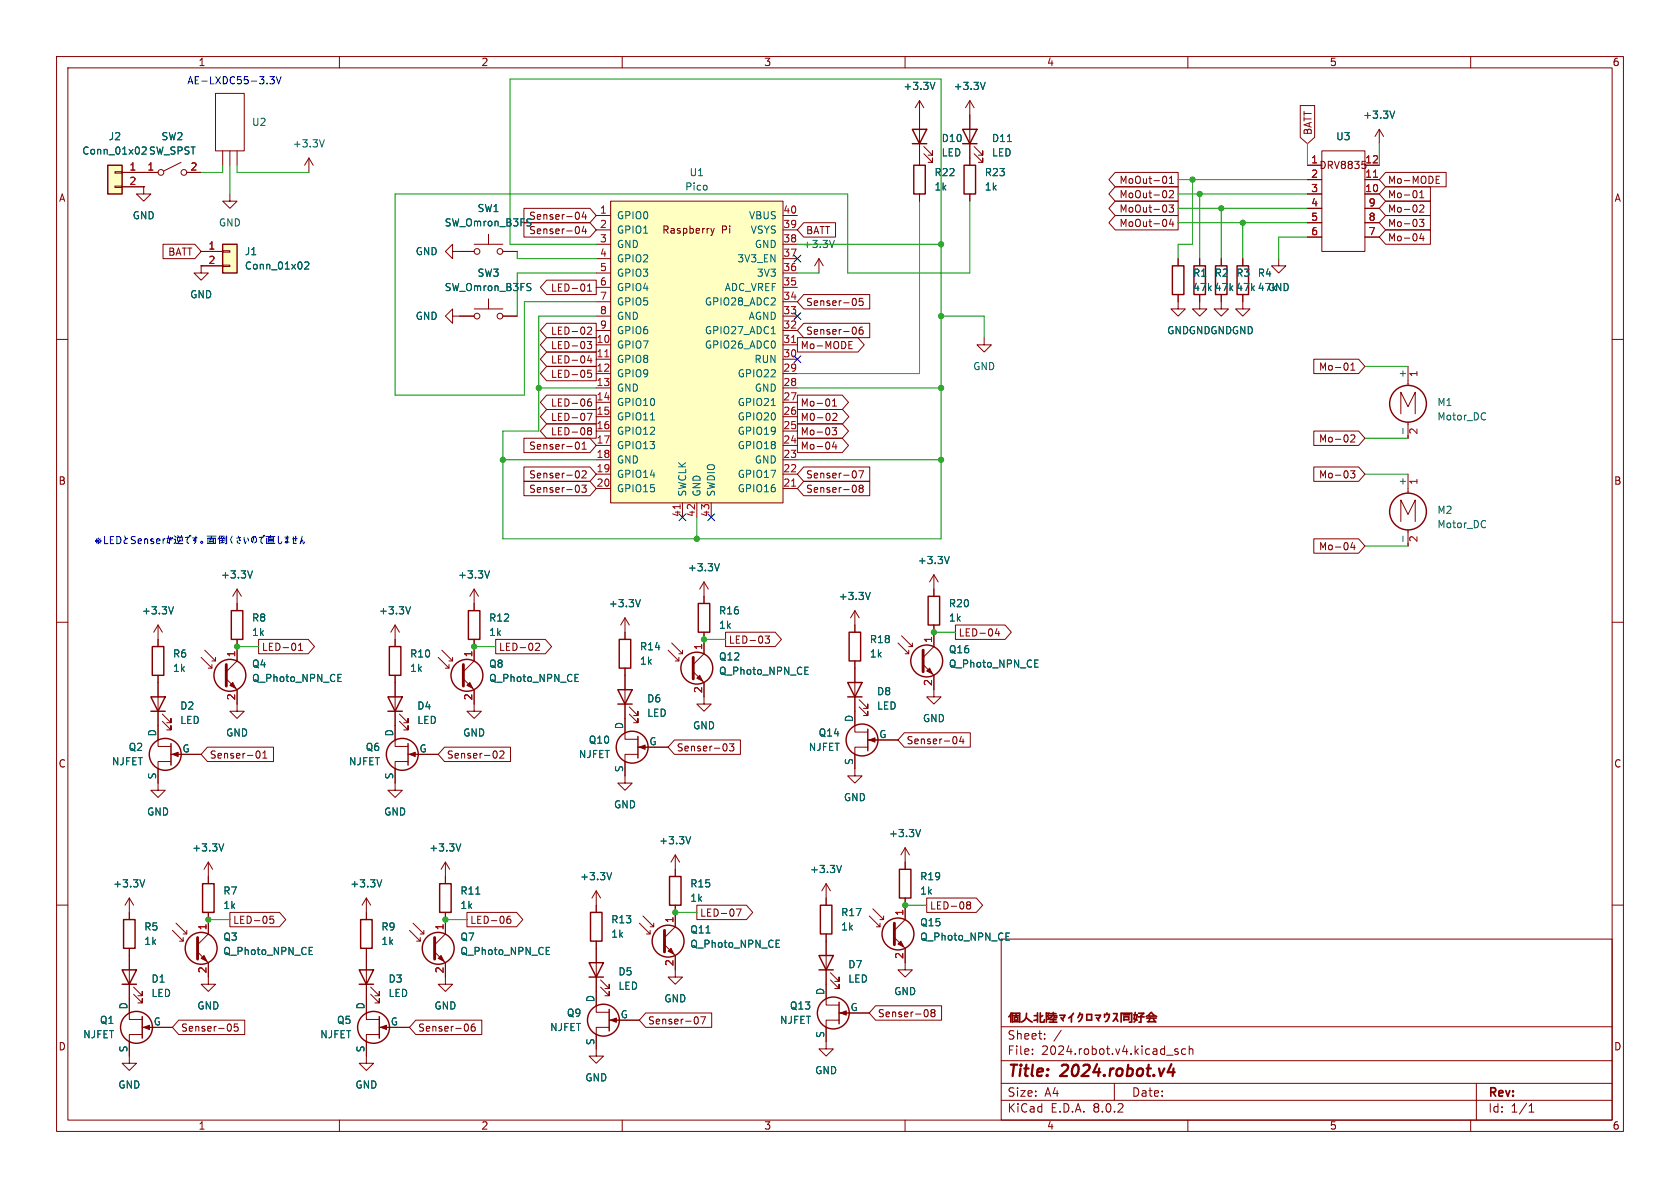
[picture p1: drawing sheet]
<svg xmlns="http://www.w3.org/2000/svg" width="297mm" height="210mm" viewBox="0 0 297 210" stroke-linecap="round" stroke-linejoin="round" font-family="sans-serif">
<g fill="none" stroke="#840000" stroke-width=".18">
<path d="M10 10h277v190h-277zM12 12h273v186h-273zM60 10v2M110 10v2M160 10v2M210 10v2M260 10v2M10 60h2M285 60h2M10 110h2M285 110h2M10 160h2"/>
<path d="M285 160h2M177 166h108v32h-108zM60 198v2M110 198v2M160 198v2M177 194.5h108M177 191.5h108M177 187.5h108M177 181.5h108M182.5 186.3v.1M182.5 185.5v.1M184.7 183.6v.1"/>
<path d="M184.7 182.8v.1M187.6 182.1l-1.3 2M197 191.5v3M206.2 186.5h1.2M208.2 185.5l-.3-.1-.2 .2v.2l.5 .2v.3h-.5M209.6 185.5l-.4-.1-.3 .3v.4l.1 .2h.6M210 198v2M210.2 185.5l.3-.1 .3 .1 .1 .9M210.2 184.9v1.5M260 198v2M261 191.5v6.5M270.3 196.6h.9"/>
<path d="M270.3 195.5l.4-.4v1.5"/>
</g>
<path d="M207.1 188.1l-.7 1.4h1.3M207.5 188.9l-.2 1.3" fill="none" stroke="#840000" stroke-width=".4"/>
<g fill="none" stroke="#840000" stroke-width=".3">
<path d="M178.7 179.3v1.4M178.8 179l-.2 .5-.3 .3M179.2 179.5h.9M179.3 179.8h.6v.5h-.6zM179.6 179.3v.5M181.4 179.9l-.3 .4-.5 .4M181.4 179.9l1.1 .8M181.5 179.1l-.1 .8M182.8 179.5h.6M183.4 179v1.7M183.9 179v1.6M184.3 179.5l-.4 .3"/>
<path d="M185 179.1h.5l-.3 .5 .3 .5-.3 .1M185 179v1.7M185.6 179.5h1.2M185.7 179.2h1M186 179.5l-.2 .4-.2 .1M186.2 179v.5M186.2 180v.6M186.4 179.5v.4h.4v-.1M187.3 179.5h1l-.5 .6M187.6 179.9l.4 .6M189.4 179.6v1.1M189.4 179.6l-.5 .4"/>
<path d="M189.8 179.1l-.4 .5M190.9 179l-.3 .9M190.9 179.3h.4v.3l-.2 .6-.4 .4M192.1 179.3h.9v1h-.9zM193.6 179.5h1l-.5 .6M193.8 179.9l.5 .6M195.3 179.8v-.5h.8l-.3 1-.4 .3M195.7 179v.3M196.8 179.2h.7a2.12 2.12 0 0 1-.7 1.3M197.3 180l.3 .5M198.6 179.4h1.1M200.4 179.4h.7l-.3 .9-.3 .4"/>
<path d="M200.7 179l-.2 1.1 .6 .2M201.2 179.8h1.1M201.3 179.1h.9l-.4 .4M201.7 179.5v1.2h-.4M202.7 180h1.7M203.1 179.6h1M203.3 180l-.2 .6M203.5 179l-.4 .5-.5 .2M203.6 179l.4 .5 .5 .2M179 180.7v-1.6h1.3v1.6M179 180.6h1.3M183.4 180.3l-.6 .1"/>
<path d="M184.6 180.3v.4h-.7M185.5 180.7h1.3M185.6 180.3h1.1M198.2 180.7v-1.6h1.9v1.6h-.5M198.7 180.3h.9v-.5h-.9v.6M202.8 180.6h1.4M203.9 180.2l.4 .5"/>
</g>
<path d="M107.9 35.6h30.5v53.3h-30.5z" fill="#ffffc2"/>
<g fill="none" stroke="#840000" stroke-width=".18">
<path d="M162.6 17.8v11.4M162.6 17.8l-.8 1.3M162.6 17.8l.7 1.3M171.4 17.8v11.4M171.4 17.8l-.7 1.3M171.4 17.8l.8 1.3M25.4 30.5h2.5M32 28.7l-3 1.5M33 30.5h2.6M54.6 27.9l-.8 1.3M54.6 27.9v2.6M54.6 27.9l.8 1.3"/>
<path d="M105.4 38.1h2.5M107.9 35.6h30.5v53.3h-30.5zM138.4 38.1h2.6M162.6 34.3v1.3M163.3 27.2l1.5 1.5v-.8v.8h-.7M163.3 25.9l1.5 1.5v-.7v.7h-.7M171.4 34.3v1.3M172.2 27.2l1.5 1.5v-.8v.8h-.7M172.2 25.9l1.5 1.5v-.7v.7h-.7M80 55.9v-1.3l-1.3 1.3 1.3 1.3v-1.3h3.8M80 44.5v-1.3l-1.3 1.3 1.3 1.2v-1.2h3.8M83.8 43.2h5.1"/>
<path d="M83.8 54.6h5.1M86.4 41.4v1.8M86.4 52.8v1.8M88.9 55.9h2.5M88.9 44.5h2.5M105.4 40.6h2.5M105.4 43.2h2.5M105.4 58.4h2.5M105.4 55.9h2.5M105.4 53.3h2.5M105.4 50.8h2.5M105.4 48.3h2.5"/>
<path d="M105.4 45.7h2.5M125.7 40.4l.3 .8M126 41.2l-.3 .4M126.3 40.4l-.3 .8M138.4 40.6h2.6M138.4 43.2h2.6M138.4 58.4h2.6M138.4 55.9h2.6M138.4 53.3h2.6M138.4 50.8h2.6M138.4 48.3h2.6M138.4 45.7h2.6"/>
<path d="M144.8 45.7l-.8 1.3M144.8 45.7v2.6M144.8 45.7l.7 1.3M174 59.7v1.3h1.3l-1.3 1.2-1.3-1.2h1.3M208.3 45.7v1.3M208.3 52.1v1.2M212.1 53.3v1.3h1.3l-1.3 1.3-1.3-1.3h1.3M215.9 53.3v1.3h1.3l-1.3 1.3-1.3-1.3h1.3M219.7 53.3v1.3h1.3l-1.3 1.3-1.3-1.3h1.3M105.4 61h2.5M105.4 63.5h2.5M105.4 66h2.5"/>
<path d="M105.4 68.6h2.5M105.4 71.1h2.5M105.4 73.7h2.5M105.4 76.2h2.5M105.4 78.7h2.5M138.4 61h2.6M138.4 63.5h2.6M138.4 66h2.6M138.4 68.6h2.6M138.4 71.1h2.6M138.4 73.7h2.6M138.4 76.2h2.6"/>
<path d="M138.4 78.7h2.6M105.4 81.3h2.5M105.4 83.8h2.5M105.4 86.4h2.5M120.6 88.9v2.5M123.2 88.9v2.5M125.7 88.9v2.5M138.4 81.3h2.6M138.4 83.8h2.6M138.4 86.4h2.6M69.8 110.5l-.7 1.3M69.8 110.5v2.5"/>
<path d="M69.8 110.5l.8 1.3M77.5 116.2l1.9 1.9v-.6M78.1 114.9l1.9 1.9v-.6M78.7 118.1h.7M79.4 116.8h.6M83.8 113v3.8l-1.9 1.9M83.8 104.1v3.9M83.8 104.1l-.7 1.3M83.8 104.1l.8 1.3M110.5 118.1v12.6h2.3M110.5 109.2l-.8 1.3M110.5 109.2v3.8"/>
<path d="M110.5 109.2l.8 1.3M118.1 114.9l1.9 1.9v-.6M118.7 113.7l1.9 1.9v-.7M119.4 116.8h.6M120 115.6h.6M122.6 118.7l1.9 2v3.8h1.2l-1.2 1.2-1.3-1.2h1.3M124.5 111.8v3.8l-1.9 1.9M124.5 102.9v3.8M124.5 102.9l-.8 1.2M124.5 102.9l.7 1.2M151.1 116.8v12.6h2.3M151.1 110.5v1.3"/>
<path d="M81.9 120l1.9 1.9v3.8h1.3l-1.3 1.3-1.3-1.3h1.3M111.3 126.2l1.5 1.6v-.8v.8h-.8M111.3 125l1.5 1.5v-.8v.8h-.8M112.8 133.4h-2.3v5h1.3l-1.3 1.3-1.3-1.3h1.3M112.8 132.1h5.3M151.9 125l1.5 1.5v-.8v.8h-.7M151.9 123.7l1.5 1.5v-.7v.7h-.7M153.4 132.1h-2.3v5.1h1.3l-1.3 1.2-1.2-1.2h1.2M153.4 130.8h5.3M165.1 121.9v1.3h1.3l-1.3 1.3-1.3-1.3h1.3M78.7 154.9v1.3M105.4 157.5l-.8 1.3"/>
<path d="M105.4 157.5v2.5M105.4 157.5l.8 1.3M119.4 151.1v3.8M119.4 151.1l-.8 1.3M119.4 151.1l.7 1.3M146 156.2v2.6M146 156.2l-.7 1.3M146 156.2l.8 1.3M78.7 161.3v1.3M113 163.2l1.9 1.9v-.6M113.7 161.9l1.9 1.9v-.6M114.3 165.1h.6"/>
<path d="M114.9 163.8h.7M117.5 167l1.9 1.9v3.8h1.2l-1.2 1.3-1.3-1.3h1.3M119.4 160v3.8l-1.9 1.9M146 166.4v7.6M146.8 173.2l1.5 1.6v-.8v.8h-.7M146.8 172l1.5 1.5v-.8v.8h-.7"/>
<circle cx="28.4" cy="30.5" r=".51"/>
<circle cx="32.5" cy="30.5" r=".51"/>
<circle cx="84.3" cy="44.5" r=".51"/>
<circle cx="84.3" cy="55.9" r=".51"/>
<circle cx="88.4" cy="55.9" r=".51"/>
<circle cx="88.4" cy="44.5" r=".51"/>
</g>
<path d="M106.9 63.1h.7M139.9 60.5h.8M120.2 89.2v.7M139.9 85.9h.8" fill="none" stroke="#a90000" stroke-width=".18"/>
<g fill="none" stroke="#006464" stroke-width=".18">
<path d="M165.3 14.5l-.4 1.3M174.2 14.5l-.5 1.3M57.3 24.7l-.4 1.3M93.9 39.6v.1M178.1 25h.7M93.6 50.8l.3 .2-.3 .4M93.7 50.1l.2 .1M136.3 59h.8M147.5 42.5l-.4 1.3M115 74.2h.7M136.3 71.7h.8M127.2 99.6l-.4 1.3"/>
<path d="M72.6 107.3l-.5 1.2M86.5 100.9l-.4 1.3M101.7 119.2h.6M101.7 119.8h.4M113.2 106l-.4 1.3M142.3 118.5h.4M142.3 119.2h.6M142.3 117.9h.6M101.7 120.5h.6M84.1 158.1h.7M108.1 154.2l-.4 1.3M122.1 147.9l-.4 1.3"/>
<path d="M148.8 153l-.5 1.2M137.2 166.8h.4M137.2 167.5h.6M137.2 166.2h.6"/>
</g>
<g fill="none" stroke="#840000" stroke-width=".25">
<path d="M161.3 22.9h2.5l-1.2 2.5zM161.3 25.4h2.5M161.5 29.2h2.1v5.1h-2.1zM170.2 22.9h2.5l-1.3 2.5zM170.2 25.4h2.5M170.4 29.2h2.1v5.1h-2.1zM207.3 47h2v5.1h-2zM82.8 108h2v5h-2zM109.5 113h2v5.1h-2zM123.4 106.7h2.1v5.1h-2.1zM150.1 111.8h2v5h-2zM109.2 121.9h2.6l-1.3 2.6z"/>
<path d="M109.2 124.5h2.6M112.8 130.2v3.8M149.9 120.7h2.5l-1.3 2.5zM149.9 123.2h2.5M153.4 128.9v3.8M77.7 156.2h2.1v5.1h-2.1zM118.4 154.9h2v5.1h-2zM144.8 168.9h2.5l-1.3 2.6zM144.8 171.5h2.5"/>
<circle cx="82.5" cy="119.4" r="2.82"/>
<circle cx="123.2" cy="118.1" r="2.82"/>
<circle cx="111.8" cy="132.1" r="2.82"/>
<circle cx="152.4" cy="130.8" r="2.82"/>
<circle cx="118.1" cy="166.4" r="2.82"/>
</g>
<g fill="#840000" stroke="#840000" stroke-width=".18">
<path d="M153.7 130.8l1-.4v.8z"/>
<path d="M123.2 119.9l.5-.5 .5 1z"/>
<path d="M118.1 168.1l.5-.5 .5 1.1z"/>
<path d="M82.5 121.2l.6-.5 .5 1z"/>
<path d="M113 132.1l1-.4v.8z"/>
</g>
<path d="M81.9 117.5v3.8M122.6 116.2v3.8M117.5 164.5v3.8" fill="none" stroke="#840000" stroke-width=".51"/>
<path d="M19 29.2h2.6v5.1h-2.6z" fill="#ffffc2"/>
<path d="M38.1 16.5h5.1v10.2h-5.1zM20.3 32.9h1.3v.2h-1.3zM20.3 30.4h1.3v.2h-1.3zM21.6 30.5h3.8M21.6 33h3.8M25.4 33v1.3h1.3l-1.3 1.3-1.3-1.3h1.3M25.4 33h.1M39.4 26.7v2.5M40.6 34.3v1.3h1.3l-1.3 1.2-1.2-1.2h1.2M40.6 26.7v2.5M41.9 26.7v2.5" fill="none" stroke="#840000" stroke-width=".18"/>
<path d="M19 29.2h2.6v5.1h-2.6z" fill="none" stroke="#840000" stroke-width=".25"/>
<path d="M25.7 26h-.4l-.2 .1M25.8 26.5l-.7 .7h.8" fill="none" stroke="#006464" stroke-width=".18"/>
<path d="M39.4 43.2h2.5v5.1h-2.5z" fill="#ffffc2"/>
<g fill="none" stroke="#840000" stroke-width=".18">
<path d="M229.9 18.7h2.5v5.6l-1.3 1.1-1.2-1.1zM21.6 30.5h6.3M21.6 33h3.8M25.4 33h.1M33 30.5h2.6M92.6 39.4h11.7l1.1 1.2-1.1 1.3h-11.7zM92.6 36.8h11.7l1.1 1.3-1.1 1.3h-11.7zM102.1 37.5a.79 .79 0 0 1 0 1.3M103.2 40l-.3 .9h.8M103.2 37.4l-.3 .9h.8M103.5 37.9v.9M142.1 39.4h5.6v2.5h-5.6l-1.1-1.3z"/>
<path d="M162.6 20.3v2.6M162.6 25.4v3.8M162.6 34.3v1.3M171.4 20.3v2.6M171.4 25.4v3.8M171.4 34.3v1.3M197.1 33h11.2v2.6h-11.2l-1.1-1.3zM197.1 35.6h11.2v2.5h-11.2l-1.1-1.3zM197.1 38.1h11.2v2.5h-11.2l-1.1-1.2zM197.1 30.5h11.2v2.5h-11.2l-1.1-1.2zM205.8 31.2a.68 .68 0 0 1 .5 .6 .68 .68 0 0 1-.5 .6M206.2 33.9v.8"/>
<path d="M206.2 36.5v.8M206.2 39v.8M206.7 36.2h.8l-.5 .5 .4 .1v.6l-.2 .1-.5-.1M206.7 33.8l.5-.1 .3 .4-.8 .9h.8M206.7 32.4h.8M206.7 31.5l.4-.3v1.2M207 38.7l-.3 .9h.8M207.3 39.2v.8M231.1 29.2h2.6M231.1 34.3h2.6M231.1 31.8h2.6M231.1 36.8h2.6"/>
<path d="M231.1 39.4h2.6M233.7 26.7h7.6v17.8h-7.6zM240.8 28.5h.6M241.3 29.2h2.5M241.3 34.3h2.5M241.3 31.8h2.5M241.3 36.8h2.5M241.3 39.4h2.5M241.5 29.5l-.1 .2M243.8 22.9l-.7 1.2M243.8 22.9v2.5M243.8 22.9l.8 1.2"/>
<path d="M245 35.6h7.9v2.5h-7.9l-1.2-1.3zM245 33h7.9v2.6h-7.9l-1.2-1.3zM245 38.1h7.9v2.5h-7.9l-1.2-1.2zM245 30.5h10.7v2.5h-10.7l-1.2-1.2zM250.9 38.8h.8l-.4 .5 .4 .1v.5l-.2 .1-.6-.1M251 35h.7M251 36.4l.5-.2 .2 .4-.8 .9h.8M251 34.1l.4-.4v1.3M253.9 31.8h.4M253.9 32.4h.6M253.9 31.2h.6M28.8 43.2h5.6l1.2 1.3-1.2 1.2h-5.6z"/>
<path d="M35.6 47v1.3h1.2l-1.2 1.2-1.3-1.2h1.3M35.6 47h.1M35.6 44.5h3.8M35.6 47h3.8M39.4 46.9h1.2v.2h-1.2zM39.4 44.3h1.2v.3h-1.2zM81.3 44.5h2.5M81.3 55.9h2.5M88.9 44.5h2.5M88.9 55.9h2.5M96.6 49.5h8.8v2.6h-8.8l-1.1-1.3zM96.6 57.1h8.8v2.6h-8.8l-1.1-1.3z"/>
<path d="M96.6 59.7h8.8v2.5h-8.8l-1.1-1.2zM102.1 40a.79 .79 0 0 1 0 1.3M103.5 40.5v.8M103.9 51.5h.7M103.9 50.6l.3-.4v1.3M103.9 57.9l.4-.1 .3 .4-.8 .9h.8M141 59.7h10.7l1.1 1.3-1.1 1.2h-10.7zM142.1 57.1h11.7v2.6h-11.7l-1.1-1.3zM142.1 52.1h11.7v2.5h-11.7l-1.1-1.3zM151.1 52.7a.79 .79 0 0 1 0 1.3M151.1 57.8a.79 .79 0 0 1 0 1.3M152.5 57.8l-.4 .1a.85 .85 0 0 0 0 1.2l.4-.1 .1-.5-.2-.2-.4 .1-.1 .1"/>
<path d="M152.5 52.7h-.6v.6l.2-.1 .4 .1 .1 .2-.1 .4-.1 .1-.5-.1M208.3 52.1v2.5h1.2l-1.2 1.3-1.3-1.3h1.3M208.3 45.7v1.3M212.1 45.7v1.3M212.1 52.1v1.2M215.9 45.7v1.3M215.9 52.1v1.2M219.7 45.7v1.3M219.7 52.1v1.2M226.1 45.7v1.3h1.2l-1.2 1.3-1.3-1.3h1.3M231.1 41.9h2.6M241.3 41.9h2.5"/>
<path d="M245 40.6h7.9v2.6h-7.9l-1.2-1.3zM251.3 41.2l-.3 1h.8M251.6 41.7v.9M92.6 77.5h11.7l1.1 1.2-1.1 1.3h-11.7zM96.6 64.8h8.8v2.5h-8.8l-1.1-1.3zM96.6 74.9h8.8v2.6h-8.8l-1.1-1.3zM96.6 62.2h8.8v2.6h-8.8l-1.1-1.3zM96.6 72.4h8.8v2.5h-8.8l-1.1-1.2zM96.6 69.8h8.8v2.6h-8.8l-1.1-1.3zM101.8 78.3l.2-.2a.68 .68 0 0 1 .4 .7 .68 .68 0 0 1-.4 .6l-.2-.1M102.9 79.4h.7M102.9 78.5l.4-.4v1.3"/>
<path d="M103.8 60.4h.8l-.4 .4 .3 .2v.5l-.2 .1-.5-.1M103.8 73.1h.9l-.6 1.2M104.1 76.1l-.2 .3v.2l.2 .3h.2l.3-.3v-.2l-.3-.3M104.1 76.1l-.2-.2 .2-.3h.2l.3 .2-.3 .3M104.1 76.1h.2M104.2 62.8l-.3 .9h.8M104.5 70.5l-.4 .1a.86 .86 0 0 0 0 1.2l.4-.1 .1-.5-.3-.2h-.2l-.2 .2M104.5 63.3v.9M104.5 65.4h-.6v.6l.1-.1 .5 .1 .1 .2-.1 .4-.2 .1-.4-.1M141 74.9h7.9l1.1 1.3-1.1 1.3h-7.9zM141 77.5h7.9l1.1 1.2-1.1 1.3h-7.9zM141 69.8h7.9l1.1 1.3-1.1 1.3h-7.9z"/>
<path d="M141 72.4h8l1.1 1.3-1.1 1.2h-8zM147.1 75.6h.8l-.4 .5 .3 .1v.5l-.1 .2-.6-.2M147.2 71.8h.7M147.2 70.9l.3-.4v1.3M147.2 73.2l.5-.1 .3 .3-.8 .9h.8M147.5 78.1l-.3 .9h.8M147.8 78.6v.8M150.1 60.4h.6M150.1 61.6h.6M150.1 61h.4M232.3 76.2h7.9l1.1 1.3-1.1 1.2h-7.9zM232.3 63.5h7.9l1.1 1.3-1.1 1.2h-7.9z"/>
<path d="M238.8 77l.5-.1 .2 .3-.8 .9h.8M238.8 65.4h.7M238.8 64.5l.4-.3v1.2M247.6 73.2v-3.9l1.3 2.6 1.3-2.6v3.9M248.9 64.8v3.3M248.9 74.6v2.9M92.6 85.1h11.7l1.1 1.3-1.1 1.2h-11.7zM92.6 82.5h11.7l1.1 1.3-1.1 1.3h-11.7zM102.1 83.2a.79 .79 0 0 1 0 1.3M102.1 85.8a.79 .79 0 0 1 0 1.2M102.9 85.8h.7l-.4 .4 .4 .2v.5l-.2 .1-.5-.1M102.9 83.3l.5-.1 .2 .4-.7 .9h.7"/>
<path d="M142.1 82.5h11.7v2.6h-11.7l-1.1-1.3zM142.1 85.1h11.7v2.5h-11.7l-1.1-1.2zM151.1 83.2a.79 .79 0 0 1 0 1.3M151.1 85.8a.79 .79 0 0 1 0 1.2M151.8 83.2h.9l-.6 1.3M152.1 86.3l-.2-.2 .2-.3h.4l.1 .2-.2 .3M152.1 86.3l-.2 .2v.4l.2 .1h.4l.1-.2v-.3l-.2-.2M152.1 86.3h.3M232.3 95.2h7.9l1.1 1.3-1.1 1.3h-7.9zM232.3 82.5h7.9l1.1 1.3-1.1 1.3h-7.9zM238.7 83.2h.8l-.4 .5 .4 .1v.6l-.2 .1-.6-.1M239.1 95.9l-.3 .9h.8"/>
<path d="M239.4 96.3v.9M247.6 92.2v-3.8l1.3 2.5 1.3-2.5v3.8M248.9 83.8v3.4M248.9 93.7v2.8M27.9 119.4v12.6h2.3M27.9 110.5l-.7 1.3M27.9 110.5v3.8M27.9 110.5l.8 1.3M35.6 116.2l1.9 1.9v-.6M36.2 114.9l1.9 1.9v-.6M36.8 118.1h.7M37.5 116.8h.6"/>
<path d="M41.9 104.1v3.9M41.9 113v3.8l-1.9 1.9M41.9 104.1l-.8 1.3M41.9 104.1l.8 1.3M45.7 113h8.8l1.1 1.3-1.1 1.3h-8.8zM52.8 115h.7M52.8 114.1l.3-.4v1.3M69.8 119.4v12.6h2.3M69.8 113v1.3M83.8 106.7v1.3M83.8 113v3.8M87.6 113h8.8l1.1 1.3-1.1 1.3h-8.8z"/>
<path d="M94.7 113.8l.5-.1 .2 .4-.8 .9h.8M110.5 111.8v1.2M110.5 118.1v3.8M124.5 105.4v1.3M124.5 111.8v3.8M128.3 111.8h8.7l1.2 1.2-1.2 1.3h-8.7zM135.3 112.4h.7l-.4 .5 .4 .1v.6l-.2 .1-.5-.1M151.1 108l-.7 1.2M151.1 108v3.8M151.1 116.8v3.9M151.1 108l.8 1.2M158.7 113.7l2 1.9v-.7"/>
<path d="M159.4 112.4l1.9 1.9v-.6M160 115.6h.7M160.7 114.3h.6M163.2 117.5l1.9 1.9v2.5M165.1 101.6l-.8 1.3M165.1 101.6v3.8M165.1 110.5v3.8l-1.9 1.9M165.1 101.6l.8 1.3M168.9 110.5h8.8l1.1 1.3-1.1 1.2h-8.8zM176.3 111.1l-.3 .9h.7M176.6 111.6v.8M28.7 127.5l1.5 1.5v-.7v.7h-.7"/>
<path d="M28.7 126.2l1.5 1.6v-.8v.8h-.7M30.2 134.6h-2.3v5.1h1.3l-1.3 1.3-1.2-1.3h1.2M30.2 133.4h5.4M36.7 132.1h11.6v2.5h-11.6l-1.1-1.2zM40 120l1.9 1.9v3.8h1.3l-1.3 1.3-1.3-1.3h1.3M45.4 132.9l.2-.1a.68 .68 0 0 1 .4 .6 .68 .68 0 0 1-.4 .6l-.2-.1M46.5 134h.7M46.5 133.1l.3-.3v1.2M70.6 127.5l1.5 1.5v-.7v.7h-.7M70.6 126.2l1.5 1.6v-.8v.8h-.7M72.1 134.6h-2.3v5.1h1.3l-1.3 1.3-1.2-1.3h1.2M72.1 133.4h5.4"/>
<path d="M78.6 132.1h11.7v2.5h-11.7l-1.1-1.2zM83.8 121.9v2.6M87.6 132.8a.79 .79 0 0 1 0 1.2M88.4 132.9l.5-.1 .2 .3-.8 .9h.8M110.5 124.5v5M110.5 134.6v2.6M112.8 132.1h5.3M119.2 130.8h11.7v2.6h-11.7l-1.1-1.3zM124.5 120.7v2.5M128.2 131.5a.79 .79 0 0 1 0 1.3M129 131.5h.7l-.4 .5 .4 .1v.5l-.2 .2-.5-.2M151.1 123.2v5.1"/>
<path d="M151.1 133.4v2.5M153.4 130.8h5.3M159.9 129.5h11.6v2.6h-11.6l-1.2-1.3zM168.9 130.2a.79 .79 0 0 1 0 1.3M170 130.1l-.3 1h.7M170.3 130.6v.9M22.9 158.8v3.8M22.9 158.8l-.8 1.2M22.9 158.8l.7 1.2M36.8 152.4v3.8M36.8 152.4l-.7 1.3M36.8 152.4l.8 1.3"/>
<path d="M64.8 158.8v3.8M64.8 158.8l-.8 1.2M64.8 158.8l.7 1.2M78.7 152.4v3.8M78.7 152.4l-.7 1.3M78.7 152.4l.8 1.3M119.4 153.7v1.2M146 158.8v1.2M160 158.8v3.8l-1.9 1.9M160 149.9v3.8M160 149.9l-.7 1.2M160 149.9l.8 1.2"/>
<path d="M163.8 158.7h8.8l1.1 1.3-1.1 1.3h-8.8zM171.1 160l-.2 .2v.4l.2 .1h.3l.2-.3-.1-.3-.1-.1M171.1 160l-.2-.3 .2-.3h.3l.2 .3-.2 .3M171.1 160h.3M22.9 167.6v12.6h2.2M23.6 175.8l1.5 1.5v-.8v.8h-.7M23.6 174.5l1.5 1.5v-.7v.7h-.7M30.5 164.5l1.9 1.9v-.7M31.1 163.2l1.9 1.9v-.6M31.7 166.4h.7M32.4 165.1h.6M34.9 168.3l1.9 1.9v3.8h1.3l-1.3 1.3-1.2-1.3h1.2"/>
<path d="M36.8 161.3v3.8l-1.9 1.9M40.6 161.3h8.8l1.1 1.3-1.1 1.2h-8.8zM48.4 162h-.7v.6l.2-.2 .4 .1 .1 .2v.4l-.2 .1-.5-.1M64.8 167.6v12.6h2.3M65.5 175.8l1.6 1.5v-.8v.8h-.8M65.5 174.5l1.6 1.5v-.7v.7h-.8M72.4 164.5l1.9 1.9v-.7M73 163.2l1.9 1.9v-.6M73.7 166.4h.6M74.3 165.1h.6M76.8 168.3l1.9 1.9v3.8h1.3l-1.3 1.3-1.2-1.3h1.2M78.7 161.3v3.8l-1.9 1.9"/>
<path d="M82.5 161.3h8.8l1.1 1.3-1.1 1.2h-8.8zM90.2 162h-.4a.86 .86 0 0 0 0 1.2l.5-.1v-.4l-.2-.3-.4 .1-.1 .2M105.4 166.4v12.5h2.3M105.4 160v1.3M106.2 174.5l1.5 1.5v-.7v.7h-.8M106.2 173.2l1.5 1.6v-.8v.8h-.8M114.1 179.1h11.7v2.5h-11.7l-1.1-1.3zM119.4 160v3.8M119.4 168.9v2.6M123.1 179.7a.79 .79 0 0 1 0 1.3M123.2 160h8.8l1.1 1.3-1.1 1.3h-8.8zM123.9 179.7h.8l-.5 1.3"/>
<path d="M130.2 160.7h.8l-.5 1.3M146 171.5v6.2h2.3M146 165.1v3.8M148.3 179.1h5.4M153.7 161.9l1.9 1.9v-.6M154.3 160.7l1.9 1.9v-.7M154.8 177.8h11.7v2.5h-11.7l-1.1-1.2zM154.9 163.8h.7M155.6 162.6h.6M158.1 165.7l1.9 1.9v3.9h1.3l-1.3 1.2-1.3-1.2h1.3M163.8 178.5a.79 .79 0 0 1 0 1.2M164.8 179l-.2-.2 .2-.3h.4l.1 .2-.2 .3"/>
<path d="M164.8 179l-.2 .3v.3l.2 .1h.3l.2-.2v-.2l-.2-.3M164.8 179h.3M25.1 182.9h-2.2v5.1h1.2l-1.2 1.2-1.3-1.2h1.3M25.1 181.6h5.4M31.6 180.3h11.7v2.6h-11.7l-1.1-1.3zM40.6 181a.79 .79 0 0 1 0 1.3M42 181h-.6v.6l.2-.1 .4 .1 .1 .1-.1 .5-.1 .1-.5-.1M67.1 182.9h-2.3v5.1h1.2l-1.2 1.2-1.3-1.2h1.3M67.1 181.6h5.3M73.5 180.3h11.7v2.6h-11.7l-1.1-1.3zM82.5 181a.79 .79 0 0 1 0 1.3M83.9 181l-.4 .1a.85 .85 0 0 0 0 1.2l.5-.1v-.5l-.2-.2-.4 .1-.1 .1"/>
<path d="M107.7 181.6h-2.3v5.1h1.3l-1.3 1.3-1.3-1.3h1.3M107.7 180.3h5.3M148.3 180.3h-2.3v5.1h1.3l-1.3 1.3-1.2-1.3h1.2"/>
</g>
<g fill="none" stroke="#840000" stroke-width=".25">
<path d="M39.4 43.2h2.5v5.1h-2.5zM211.1 47h2v5.1h-2zM214.9 47h2v5.1h-2zM218.7 47h2v5.1h-2zM26.9 114.3h2.1v5.1h-2.1zM40.9 108h2v5h-2zM68.8 114.3h2.1v5.1h-2.1zM164.1 105.4h2v5.1h-2zM26.7 123.2h2.5l-1.3 2.5zM26.7 125.7h2.5M30.2 131.4v3.9M68.6 123.2h2.5l-1.3 2.5z"/>
<path d="M68.6 125.7h2.5M72.1 131.4v3.9M35.8 156.2h2v5.1h-2zM159 153.7h2v5.1h-2zM21.6 171.5h2.5l-1.2 2.5zM21.6 174h2.5M21.8 162.6h2.1v5h-2.1zM25.1 179.7v3.8M63.5 171.5h2.5l-1.2 2.5zM63.5 174h2.5M63.8 162.6h2v5h-2zM67.1 179.7v3.8"/>
<path d="M104.1 170.2h2.6l-1.3 2.5zM104.1 172.7h2.6M104.4 161.3h2v5.1h-2zM107.7 178.4v3.8M145 160h2.1v5.1h-2.1zM148.3 177.2v3.8"/>
<circle cx="248.9" cy="71.4" r="3.3"/>
<circle cx="248.9" cy="90.4" r="3.3"/>
<circle cx="40.6" cy="119.4" r="2.82"/>
<circle cx="163.8" cy="116.8" r="2.82"/>
<circle cx="29.2" cy="133.3" r="2.82"/>
<circle cx="71.1" cy="133.3" r="2.82"/>
<circle cx="35.6" cy="167.6" r="2.82"/>
<circle cx="77.5" cy="167.6" r="2.82"/>
<circle cx="147.3" cy="179.1" r="2.82"/>
<circle cx="158.7" cy="165.1" r="2.82"/>
<circle cx="24.1" cy="181.6" r="2.82"/>
<circle cx="66" cy="181.6" r="2.82"/>
<circle cx="106.7" cy="180.3" r="2.82"/>
</g>
<g fill="none" stroke="#006464" stroke-width=".18">
<path d="M165.3 14.5l-.4 1.3M174.2 14.5l-.5 1.3M246.6 19.6l-.5 1.3M25.7 26h-.4l-.2 .1M25.8 26.5l-.7 .7h.8M93.9 39.6v.1M178.1 25h.7M53.9 46.4l.5-.1 .2 .4-.8 .9h.8M93.6 50.8l.3 .2-.3 .4M93.7 50.1l.2 .1M248 75.7v1M262.6 73v.1"/>
<path d="M262.6 74.1v.1M127.2 99.6l-.4 1.3M167.8 98.4l-.4 1.2M248 94.8v.9M262.6 92.1h.1M262.6 93.2h.1M30.7 107.3l-.5 1.2M44.6 100.9l-.4 1.3M59.7 119.8h.5M59.7 119.2h.6M72.6 107.3l-.5 1.2M86.5 100.9l-.4 1.3"/>
<path d="M101.7 119.8h.4M101.7 119.2h.6M113.2 106l-.4 1.3M142.3 119.2h.6M142.3 117.9h.6M142.3 118.5h.4M153.9 104.7l-.5 1.3M182.9 117.3h.5M182.9 117.9h.6M182.9 116.7h.6M59.7 120.5h.6M101.7 120.5h.6"/>
<path d="M25.6 155.5l-.4 1.3M39.6 149.2l-.5 1.2M67.5 155.5l-.4 1.3M81.5 149.2l-.5 1.2M84.1 158.1h.7M108.1 154.2l-.4 1.3M122.1 147.9l-.4 1.3M148.8 153l-.5 1.2M162.7 146.6l-.4 1.3M54.7 168.1h.4M54.7 168.7h.6M54.7 167.5h.6"/>
<path d="M96.6 168.1h.4M96.6 168.7h.6M96.6 167.5h.6M137.2 167.5h.6M137.2 166.2h.6M137.2 166.8h.4M177.9 165.5h.4M177.9 166.2h.6M177.9 164.9h.6"/>
</g>
<g fill="#840000" stroke="#840000" stroke-width=".18">
<path d="M67.3 181.6l1-.4v.8z"/>
<path d="M25.4 181.6l1-.4v.8z"/>
<path d="M30.5 133.4l1-.4v.7z"/>
<path d="M35.6 169.4l.5-.5 .5 1z"/>
<path d="M72.4 133.4l1-.4v.7z"/>
<path d="M107.9 180.3l1.1-.3v.7z"/>
<path d="M77.5 169.4l.5-.5 .5 1z"/>
<path d="M40.6 121.2l.5-.5 .6 1z"/>
<path d="M163.8 118.6l.5-.5 .5 1z"/>
<path d="M158.7 166.9l.6-.5 .5 1z"/>
<path d="M148.6 179.1l1-.4v.8z"/>
</g>
<path d="M40 117.5v3.8M163.2 114.9v3.8M34.9 165.7v3.8M76.8 165.7v3.8M158.1 163.2v3.8" fill="none" stroke="#840000" stroke-width=".51"/>
<path d="M232 30.2l.2-.1 .5 .1M232.7 30.6l-.7 .7h.8M242.8 31.3h.7" fill="none" stroke="#a90000" stroke-width=".18"/>
<g fill="none" stroke="#0000c2" stroke-width=".18">
<path d="M47.7 13.6h.8l-.4 .4 .3 .2v.5l-.2 .1-.5-.1M48.8 13.6l.5 1.2 .4-1.2M17 95.6v.1M17 95.3l.8 .7M17.4 96v.1M17.4 95.1v.2M17.8 95.3l-.8 .7M17.8 95.6v.1M18.5 94.8v1.3h.6M19.5 95.4h.4M20.1 94.8h-.6v1.3h.6M20.7 94.8a.64 .64 0 0 1 .7 .7 .64 .64 0 0 1-.7 .6z"/>
<path d="M22.1 94.7l.1 .6M22.5 95.1l-.6 .5 .2 .4h.4M23.9 94.9l-.5-.1-.1 .2v.3l.5 .3 .1 .3-.2 .2-.5-.1M24.4 95.7l.6-.1v-.3h-.4l-.2 .1 .1 .6h.5M25.6 95.4l.1-.1h.3l.1 .8M25.6 95.3v.8M27.1 95.3h-.3l-.2 .1 .1 .2 .4 .1v.3h-.5M27.7 95.7l.6-.1-.1-.3h-.3l-.2 .1v.6h.5M28.8 95.3v.8M29.2 95.3l-.4 .2M29.5 95.2l.4-.1 .1 .3-.1 .6-.2-.1M29.8 94.7l-.2 1.3"/>
<path d="M30.1 95l.2 .5M30.3 95.1l.1 .2M30.5 95l.1 .2M30.8 95.3h.2v.6l-.2 .2M30.8 94.7l.3 .3M30.9 96l1.4 .1M31.2 95h1.1M31.4 95.6h.8M31.4 95.1v.5M31.4 94.7l.1 .2M31.8 95v.6l-.3 .3M32.1 94.7l-.1 .2"/>
<path d="M32.2 95.1v.5M33.4 95a.61 .61 0 0 0-.3 .5 .61 .61 0 0 0 .3 .5M33.5 94.7l.1 .1M33.5 94.9l-.7 .1M33.7 94.6l.1 .2M34 95.1h.9M34.6 95.4l-.2-.1-.1 .3h.2l.1-.1M34.6 94.8v.8l-.3 .5M35.5 95.8l.2-.1 .1 .2-.2 .1zM36.6 94.8h1.6M36.7 96h1.4M36.7 96.1v-1h1.4v1"/>
<path d="M37.1 95.4h.6M37.1 95.7h.6M37.1 95.1v.9M37.4 94.8l-.1 .3M37.7 95.1v.9M38.7 95.1l-.2 .2M38.8 94.9v1.2M38.9 94.7l-.3 .6M39 94.8h.7M39 95.6h.6M39.2 94.8l-.2 .4h.6M39.3 95.3v.6"/>
<path d="M39.5 95l.1 .3M39.7 95.9l-.8 .1M39.8 94.9v.8M40.1 94.7v1.4h-.3M41 94.8l-.3 .6 .3 .6M41.9 95.6l.2 .4h.3M42.1 94.8l.4 .8-.2-.1M42.6 95l-.8 .1M43.2 95l.1 1 .2-.3M43.8 95.1l.1 .5M44.9 94.9l-.2 1-.2-.2 .1-.7 .6-.1a.67 .67 0 0 1-.2 1.1M46.5 95a.61 .61 0 0 0-.4 .5 .61 .61 0 0 0 .3 .5"/>
<path d="M46.5 94.7l.2 .1M46.6 94.9l-.8 .1M46.7 94.6l.1 .2M47 94.8h1.6M47.2 96h1.4M47.2 95.1v1M47.5 95.3h.9M47.5 95.1h.9v.7h-.9zM47.5 95.6h.9M47.8 94.7v.4M49.2 94.8l.1 1.2 .3 .1 .2-.4M50.4 95h.7"/>
<path d="M50.5 95.3h.5M50.8 94.7v1.3l-.4-.1 .3-.2 .4 .2M51.9 94.9v1.1h.5M52.3 94.8v.8h-.1M52.5 95.2l-.8 .1M53.4 94.8l-.3 1.3 .3-.6h.1l.1 .6 .3-.3"/>
</g>
<g fill="none" stroke="#009600" stroke-width=".18">
<path d="M39.4 29.2v1.3h-3.8M40.6 29.2v5.1M41.9 29.2v1.3h12.7M162.6 35.6v30.4h-21.6M171.4 35.6v12.7h-21.5v-14h-80.1v35.6h22.9v-16.6h12.7M208.3 34.3h22.8M208.3 36.8h22.8M208.3 39.4h22.8M208.3 31.8h22.8M210.8 31.8v11.4h-2.5v2.5M212.1 34.3v11.4M215.9 36.8v8.9"/>
<path d="M219.7 39.4v6.3M231.1 25.4v3.8M243.8 25.4v3.8M91.4 44.5v1.2h14M105.4 43.2h-15.2v-29.2h76.2v81.3h-77.5v-19.1h6.3v-20.3h10.2M105.4 48.3h-14v7.6M141 48.3h3.8M141 43.2h25.4M166.4 55.9h7.6v3.8M231.1 41.9h-5v3.8M95.2 68.6h10.2M141 68.6h25.4"/>
<path d="M241.3 77.5h7.6M241.3 64.8h7.6M88.9 81.3h16.5M123.2 91.4v3.9M141 81.3h25.4M241.3 83.8h7.6M241.3 96.5h7.6M41.9 114.3h3.8M83.8 114.3h3.8M124.5 113h3.8M165.1 111.8h3.8M36.8 162.6h3.8"/>
<path d="M78.7 162.6h3.8M119.4 161.3h3.8M160 160h3.8"/>
</g>
<path d="M140.4 55.3l1.2 1.2M140.4 45.1l1.2 1.2M141.6 55.3l-1.2 1.2M141.6 45.1l-1.2 1.2M140.4 62.9l1.2 1.2M141.6 62.9l-1.2 1.2M120 90.8l1.3 1.2M121.3 90.8l-1.3 1.2M125.1 90.8l1.2 1.2M126.3 90.8l-1.2 1.2" fill="none" stroke="#000084" stroke-width=".18"/>
<g fill="#009600" stroke="#009600" stroke-width=".18">
<circle cx="166.4" cy="43.2" r=".46"/>
<circle cx="166.4" cy="55.9" r=".46"/>
<circle cx="166.4" cy="68.6" r=".46"/>
<circle cx="95.2" cy="68.6" r=".46"/>
<circle cx="88.9" cy="81.3" r=".46"/>
<circle cx="212.1" cy="34.3" r=".46"/>
<circle cx="215.9" cy="36.8" r=".46"/>
<circle cx="219.7" cy="39.4" r=".46"/>
<circle cx="210.8" cy="31.8" r=".46"/>
<circle cx="166.4" cy="81.3" r=".46"/>
<circle cx="165.1" cy="111.8" r=".46"/>
<circle cx="160" cy="160" r=".46"/>
<circle cx="123.2" cy="95.3" r=".46"/>
<circle cx="119.4" cy="161.3" r=".46"/>
<circle cx="83.8" cy="114.3" r=".46"/>
<circle cx="124.5" cy="113" r=".46"/>
<circle cx="36.8" cy="162.6" r=".46"/>
<circle cx="78.7" cy="162.6" r=".46"/>
<circle cx="41.9" cy="114.3" r=".46"/>
</g>
<g font-size="2.8" fill="#840000">
<text x="178" y="190.9">Title:</text>
<text x="187.7" y="190.9">2024.robot.v4</text>
</g>
<g font-size="2.1" fill="#840000">
<text x="178" y="184">Sheet:</text>
<text x="178" y="186.7">File:</text>
<text x="184.1" y="186.7">2024.robot.v4.kicad_sch</text>
<text x="178" y="196.9">KiCad</text>
<text x="178" y="194.1">Size:</text>
<text x="184.7" y="194.1">A4</text>
<text x="185.7" y="196.9">E.D.A.</text>
<text x="193.3" y="196.9">8.0.2</text>
<text x="200" y="194.1">Date:</text>
<text x="263" y="194.3">Rev:</text>
<text x="263" y="196.9">Id:</text>
<text x="267.1" y="196.9">1/1</text>
</g>
<g font-size="1.8" fill="#840000">
<text x="35" y="11.9">1</text>
<text x="85" y="11.9">2</text>
<text x="135" y="11.9">3</text>
<text x="185" y="11.9">4</text>
<text x="235" y="11.9">5</text>
<text x="285" y="11.9">6</text>
<text x="232.1" y="24" transform="rotate(-90 232.1 24)">BATT</text>
<text x="10.3" y="35.9">A</text>
<text x="197.8" y="35.2">MoOut-02</text>
<text x="197.8" y="32.7">MoOut-01</text>
<text x="245.3" y="35.2">Mo-01</text>
<text x="245.3" y="32.7">Mo-MODE</text>
<text x="285.3" y="35.9">A</text>
<text x="117" y="41.5">Raspberry</text>
<text x="127.5" y="41.5">Pi</text>
<text x="142.4" y="41.6">BATT</text>
<text x="197.8" y="37.8">MoOut-03</text>
<text x="197.8" y="40.3">MoOut-04</text>
<text x="245.3" y="37.8">Mo-02</text>
<text x="245.3" y="40.3">Mo-03</text>
<text x="29.6" y="45.4">BATT</text>
<text x="245.3" y="42.9">Mo-04</text>
<text x="97.3" y="51.8">LED-01</text>
<text x="97.3" y="59.4">LED-02</text>
<text x="142.4" y="59.4">Senser-06</text>
<text x="142.4" y="54.3">Senser-05</text>
<text x="97.3" y="61.9">LED-03</text>
<text x="97.3" y="64.5">LED-04</text>
<text x="141.4" y="61.9">Mo-MODE</text>
<text x="233.1" y="65.7">Mo-01</text>
<text x="97.3" y="67">LED-05</text>
<text x="97.3" y="77.2">LED-08</text>
<text x="97.3" y="74.6">LED-07</text>
<text x="97.3" y="72.1">LED-06</text>
<text x="141.4" y="77.2">Mo-03</text>
<text x="141.4" y="72.1">Mo-01</text>
<text x="141.4" y="74.6">M0-02</text>
<text x="93.4" y="79.7">Senser-01</text>
<text x="141.4" y="79.7">Mo-04</text>
<text x="233.1" y="78.4">Mo-02</text>
<text x="10.3" y="85.9">B</text>
<text x="93.4" y="87.3">Senser-03</text>
<text x="93.4" y="84.8">Senser-02</text>
<text x="142.4" y="84.8">Senser-07</text>
<text x="142.4" y="87.3">Senser-08</text>
<text x="233.1" y="84.8">Mo-03</text>
<text x="285.3" y="85.9">B</text>
<text x="233.1" y="97.5">Mo-04</text>
<text x="128.7" y="114">LED-03</text>
<text x="169.4" y="112.7">LED-04</text>
<text x="46.2" y="115.3">LED-01</text>
<text x="88.1" y="115.3">LED-02</text>
<text x="160.2" y="131.8">Senser-04</text>
<text x="10.3" y="135.9">C</text>
<text x="37" y="134.3">Senser-01</text>
<text x="78.9" y="134.3">Senser-02</text>
<text x="119.5" y="133">Senser-03</text>
<text x="285.3" y="135.9">C</text>
<text x="164.3" y="161">LED-08</text>
<text x="41.1" y="163.5">LED-05</text>
<text x="83" y="163.5">LED-06</text>
<text x="123.7" y="162.2">LED-07</text>
<text x="10.3" y="185.9">D</text>
<text x="31.9" y="182.6">Senser-05</text>
<text x="73.8" y="182.6">Senser-06</text>
<text x="114.5" y="181.3">Senser-07</text>
<text x="155.1" y="180">Senser-08</text>
<text x="285.3" y="185.9">D</text>
<text x="35" y="199.9">1</text>
<text x="85" y="199.9">2</text>
<text x="135" y="199.9">3</text>
<text x="185" y="199.9">4</text>
<text x="235" y="199.9">5</text>
<text x="285" y="199.9">6</text>
</g>
<text font-size="1.8" fill="#0000c2" x="33" y="15">AE-LXDC55-3.3V</text>
<g font-size="1.8" fill="#006464">
<text x="159.6" y="16.1">+3.3V</text>
<text x="168.5" y="16.1">+3.3V</text>
<text x="44.5" y="22.5">U2</text>
<text x="240.9" y="21.2">+3.3V</text>
<text x="14.4" y="27.5">Conn_01x02</text>
<text x="19.1" y="25">J2</text>
<text x="26.2" y="27.5">SW_SPST</text>
<text x="28.4" y="25">SW2</text>
<text x="51.7" y="26.3">+3.3V</text>
<text x="166.4" y="27.9">LED</text>
<text x="166.4" y="25.3">D10</text>
<text x="175.3" y="27.9">LED</text>
<text x="175.3" y="25.3">D11</text>
<text x="236.1" y="25">U3</text>
<text x="121" y="33.9">Pico</text>
<text x="121.8" y="31.3">U1</text>
<text x="165.1" y="31.3">R22</text>
<text x="165.1" y="33.9">1k</text>
<text x="174" y="31.3">R23</text>
<text x="174" y="33.9">1k</text>
<text x="23.4" y="39">GND</text>
<text x="38.6" y="40.2">GND</text>
<text x="78.5" y="40.2">SW_Omron_B3FS</text>
<text x="84.3" y="37.7">SW1</text>
<text x="93.4" y="41.6">Senser-04</text>
<text x="93.4" y="39.1">Senser-04</text>
<text x="109" y="39">GPIO0</text>
<text x="109" y="41.5">GPIO1</text>
<text x="132.3" y="39">VBUS</text>
<text x="132.6" y="41.5">VSYS</text>
<text x="43.2" y="45.3">J1</text>
<text x="43.2" y="47.9">Conn_01x02</text>
<text x="73.4" y="45.3">GND</text>
<text x="109" y="44">GND</text>
<text x="109" y="46.6">GPIO2</text>
<text x="130.3" y="46.6">3V3_EN</text>
<text x="133.3" y="44">GND</text>
<text x="141.8" y="44">+3.3V</text>
<text x="33.5" y="52.9">GND</text>
<text x="78.5" y="51.7">SW_Omron_B3FS</text>
<text x="84.3" y="49.1">SW3</text>
<text x="109" y="49.1">GPIO3</text>
<text x="109" y="51.7">GPIO4</text>
<text x="128" y="51.7">ADC_VREF</text>
<text x="133.7" y="49.1">3V3</text>
<text x="210.8" y="49.1">R1</text>
<text x="210.8" y="51.7">47k 47k 47k 47k</text>
<text x="214.6" y="49.1">R2</text>
<text x="218.4" y="49.1">R3</text>
<text x="222.3" y="49.1">R4</text>
<text x="224" y="51.7">GND</text>
<text x="73.4" y="56.7">GND</text>
<text x="109" y="54.2">GPIO5</text>
<text x="109" y="56.7">GND</text>
<text x="109" y="59.3">GPIO6</text>
<text x="124.5" y="59.3">GPIO27_ADC1</text>
<text x="124.5" y="54.2">GPIO28_ADC2</text>
<text x="132.3" y="56.7">AGND</text>
<text x="206.2" y="59.3">GNDGNDGNDGND</text>
<text x="109" y="61.8">GPIO7</text>
<text x="109" y="64.4">GPIO8</text>
<text x="124.5" y="61.8">GPIO26_ADC0</text>
<text x="133.3" y="64.4">RUN</text>
<text x="172" y="65.6">GND</text>
<text x="109" y="66.9">GPIO9</text>
<text x="109" y="69.4">GND</text>
<text x="109" y="72">GPIO10</text>
<text x="130.3" y="72">GPIO21</text>
<text x="130.3" y="66.9">GPIO22</text>
<text x="133.3" y="69.4">GND</text>
<text x="248.7" y="66.9" transform="rotate(-90 248.7 66.9)">+</text>
<text x="254" y="72">M1</text>
<text x="109" y="74.5">GPIO11</text>
<text x="109" y="77.1">GPIO12</text>
<text x="130.3" y="77.1">GPIO19</text>
<text x="130.3" y="74.5">GPIO20</text>
<text x="254" y="74.5">Motor_DC</text>
<text x="109" y="79.6">GPIO13</text>
<text x="109" y="82.1">GND</text>
<text x="130.3" y="79.6">GPIO18</text>
<text x="133.3" y="82.1">GND</text>
<text x="109" y="84.7">GPIO14</text>
<text x="109" y="87.2">GPIO15</text>
<text x="121.5" y="87.9" transform="rotate(-90 121.5 87.9)">SWCLK</text>
<text x="124.1" y="87.9" transform="rotate(-90 124.1 87.9)">GND</text>
<text x="126.6" y="87.9" transform="rotate(-90 126.6 87.9)">SWDIO</text>
<text x="130.3" y="87.2">GPIO16</text>
<text x="130.3" y="84.7">GPIO17</text>
<text x="248.7" y="86" transform="rotate(-90 248.7 86)">+</text>
<text x="254" y="91">M2</text>
<text x="254" y="93.6">Motor_DC</text>
<text x="121.5" y="101.2">+3.3V</text>
<text x="162.2" y="99.9">+3.3V</text>
<text x="39" y="102.5">+3.3V</text>
<text x="80.9" y="102.5">+3.3V</text>
<text x="107.5" y="107.5">+3.3V</text>
<text x="148.2" y="106.3">+3.3V</text>
<text x="167.6" y="107.5">R20</text>
<text x="25" y="108.8">+3.3V</text>
<text x="44.5" y="110.1">R8</text>
<text x="44.5" y="112.6">1k</text>
<text x="66.9" y="108.8">+3.3V</text>
<text x="86.4" y="110.1">R12</text>
<text x="86.4" y="112.6">1k</text>
<text x="127" y="108.8">R16</text>
<text x="127" y="111.4">1k</text>
<text x="153.7" y="113.9">R18</text>
<text x="167.6" y="110.1">1k</text>
<text x="30.5" y="116.4">R6</text>
<text x="30.5" y="119">1k</text>
<text x="44.5" y="118.2">Q4</text>
<text x="72.4" y="116.4">R10</text>
<text x="72.4" y="119">1k</text>
<text x="86.4" y="118.2">Q8</text>
<text x="113" y="115.2">R14</text>
<text x="113" y="117.7">1k</text>
<text x="127" y="117">Q12</text>
<text x="127" y="119.5">Q_Photo_NPN_CE</text>
<text x="153.7" y="116.4">1k</text>
<text x="167.6" y="115.7">Q16</text>
<text x="167.6" y="118.2">Q_Photo_NPN_CE</text>
<text x="31.8" y="125.6">D2</text>
<text x="44.5" y="120.8">Q_Photo_NPN_CE</text>
<text x="73.7" y="125.6">D4</text>
<text x="86.4" y="120.8">Q_Photo_NPN_CE</text>
<text x="114.3" y="124.4">D6</text>
<text x="154.9" y="123.1">D8</text>
<text x="154.9" y="125.6">LED</text>
<text x="27.7" y="130.3" transform="rotate(-90 27.7 130.3)">D</text>
<text x="31.8" y="128.2">LED</text>
<text x="39.9" y="130.4">GND</text>
<text x="69.6" y="130.3" transform="rotate(-90 69.6 130.3)">D</text>
<text x="73.7" y="128.2">LED</text>
<text x="81.8" y="130.4">GND</text>
<text x="104" y="131.7">Q10</text>
<text x="110.2" y="129" transform="rotate(-90 110.2 129)">D</text>
<text x="114.3" y="126.9">LED</text>
<text x="114.7" y="131.8">G</text>
<text x="122.4" y="129.1">GND</text>
<text x="144.6" y="130.4">Q14</text>
<text x="150.9" y="127.7" transform="rotate(-90 150.9 127.7)">D</text>
<text x="155.3" y="130.6">G</text>
<text x="163.1" y="127.9">GND</text>
<text x="19.7" y="135.5">NJFET</text>
<text x="22.6" y="132.9">Q2</text>
<text x="27.7" y="137.9" transform="rotate(-90 27.7 137.9)">S</text>
<text x="32.2" y="133.1">G</text>
<text x="61.6" y="135.5">NJFET</text>
<text x="64.6" y="132.9">Q6</text>
<text x="69.6" y="137.9" transform="rotate(-90 69.6 137.9)">S</text>
<text x="74.1" y="133.1">G</text>
<text x="102.2" y="134.2">NJFET</text>
<text x="110.2" y="136.6" transform="rotate(-90 110.2 136.6)">S</text>
<text x="142.9" y="132.9">NJFET</text>
<text x="150.9" y="135.3" transform="rotate(-90 150.9 135.3)">S</text>
<text x="108.5" y="143.1">GND</text>
<text x="149.1" y="141.8">GND</text>
<text x="25.9" y="144.4">GND</text>
<text x="67.8" y="144.4">GND</text>
<text x="116.4" y="149.5">+3.3V</text>
<text x="157.1" y="148.2">+3.3V</text>
<text x="33.9" y="150.7">+3.3V</text>
<text x="75.8" y="150.7">+3.3V</text>
<text x="102.5" y="155.8">+3.3V</text>
<text x="143.1" y="154.5">+3.3V</text>
<text x="162.6" y="155.8">R19</text>
<text x="19.9" y="157.1">+3.3V</text>
<text x="39.4" y="158.3">R7</text>
<text x="39.4" y="160.9">1k</text>
<text x="61.8" y="157.1">+3.3V</text>
<text x="81.3" y="158.3">R11</text>
<text x="81.3" y="160.9">1k</text>
<text x="121.9" y="157.1">R15</text>
<text x="121.9" y="159.6">1k</text>
<text x="162.6" y="158.3">1k</text>
<text x="25.4" y="164.7">R5</text>
<text x="25.4" y="167.2">1k</text>
<text x="39.4" y="166.5">Q3</text>
<text x="67.3" y="164.7">R9</text>
<text x="67.3" y="167.2">1k</text>
<text x="81.3" y="166.5">Q7</text>
<text x="108" y="163.4">R13</text>
<text x="108" y="166">1k</text>
<text x="121.9" y="165.2">Q11</text>
<text x="121.9" y="167.8">Q_Photo_NPN_CE</text>
<text x="148.6" y="162.2">R17</text>
<text x="148.6" y="164.7">1k</text>
<text x="162.6" y="163.9">Q15</text>
<text x="162.6" y="166.5">Q_Photo_NPN_CE</text>
<text x="26.7" y="173.9">D1</text>
<text x="39.4" y="169">Q_Photo_NPN_CE</text>
<text x="68.6" y="173.9">D3</text>
<text x="81.3" y="169">Q_Photo_NPN_CE</text>
<text x="109.2" y="172.6">D5</text>
<text x="149.9" y="171.4">D7</text>
<text x="149.9" y="173.9">LED</text>
<text x="22.6" y="178.5" transform="rotate(-90 22.6 178.5)">D</text>
<text x="26.7" y="176.4">LED</text>
<text x="34.8" y="178.7">GND</text>
<text x="64.5" y="178.5" transform="rotate(-90 64.5 178.5)">D</text>
<text x="68.6" y="176.4">LED</text>
<text x="76.7" y="178.7">GND</text>
<text x="100.1" y="179.9">Q9</text>
<text x="105.2" y="177.3" transform="rotate(-90 105.2 177.3)">D</text>
<text x="109.2" y="175.2">LED</text>
<text x="117.3" y="177.4">GND</text>
<text x="139.5" y="178.7">Q13</text>
<text x="145.8" y="176" transform="rotate(-90 145.8 176)">D</text>
<text x="150.3" y="178.8">G</text>
<text x="158" y="176.1">GND</text>
<text x="14.6" y="183.7">NJFET</text>
<text x="17.6" y="181.2">Q1</text>
<text x="27.1" y="181.4">G</text>
<text x="56.5" y="183.7">NJFET</text>
<text x="59.5" y="181.2">Q5</text>
<text x="69" y="181.4">G</text>
<text x="97.2" y="182.5">NJFET</text>
<text x="105.2" y="184.9" transform="rotate(-90 105.2 184.9)">S</text>
<text x="109.6" y="180.1">G</text>
<text x="137.8" y="181.2">NJFET</text>
<text x="145.8" y="183.6" transform="rotate(-90 145.8 183.6)">S</text>
<text x="22.6" y="186.1" transform="rotate(-90 22.6 186.1)">S</text>
<text x="64.5" y="186.1" transform="rotate(-90 64.5 186.1)">S</text>
<text x="103.4" y="191.4">GND</text>
<text x="144" y="190.1">GND</text>
<text x="20.8" y="192.6">GND</text>
<text x="62.7" y="192.6">GND</text>
</g>
<g font-size="1.8" fill="#a90000">
<text x="231.7" y="29">1</text>
<text x="241.3" y="29">12</text>
<text x="22.8" y="30.2">1</text>
<text x="22.8" y="32.8">2</text>
<text x="26" y="30.2">1</text>
<text x="33.6" y="30.2">2</text>
<text x="231.7" y="34">3</text>
<text x="233.1" y="30.1">DRV8835</text>
<text x="241.3" y="34">10</text>
<text x="241.3" y="31.5">11</text>
<text x="106" y="37.8">1</text>
<text x="106" y="40.4">2</text>
<text x="138.4" y="40.4">39</text>
<text x="138.4" y="37.8">40</text>
<text x="231.7" y="36.6">4</text>
<text x="231.7" y="39.1">5</text>
<text x="231.7" y="41.7">6</text>
<text x="241.9" y="41.7">7</text>
<text x="241.9" y="39.1">8</text>
<text x="241.9" y="36.6">9</text>
<text x="36.8" y="44.2">1</text>
<text x="36.8" y="46.7">2</text>
<text x="106" y="42.9">3</text>
<text x="106" y="45.5">4</text>
<text x="138.4" y="45.5">37</text>
<text x="138.4" y="42.9">38</text>
<text x="106" y="48">5</text>
<text x="106" y="50.5">6</text>
<text x="106" y="53.1">7</text>
<text x="138.4" y="53.1">34</text>
<text x="138.4" y="50.5">35</text>
<text x="138.4" y="48">36</text>
<text x="106" y="55.6">8</text>
<text x="106" y="58.2">9</text>
<text x="138.4" y="58.2">32</text>
<text x="138.4" y="55.6">33</text>
<text x="105.4" y="60.7">10</text>
<text x="105.4" y="63.2">11</text>
<text x="105.4" y="65.8">12</text>
<text x="138.4" y="65.8">29</text>
<text x="138.4" y="63.2">30</text>
<text x="138.4" y="60.7">31</text>
<text x="105.4" y="68.3">13</text>
<text x="105.4" y="70.9">14</text>
<text x="138.4" y="70.9">27</text>
<text x="138.4" y="68.3">28</text>
<text x="250.9" y="66.7" transform="rotate(-90 250.9 66.7)">1</text>
<text x="105.4" y="73.4">15</text>
<text x="105.4" y="75.9">16</text>
<text x="138.4" y="75.9">25</text>
<text x="138.4" y="73.4">26</text>
<text x="250.9" y="76.9" transform="rotate(-90 250.9 76.9)">2</text>
<text x="105.4" y="78.5">17</text>
<text x="105.4" y="81">18</text>
<text x="105.4" y="83.6">19</text>
<text x="138.4" y="83.6">22</text>
<text x="138.4" y="81">23</text>
<text x="138.4" y="78.5">24</text>
<text x="105.4" y="86.1">20</text>
<text x="138.4" y="86.1">21</text>
<text x="250.9" y="85.8" transform="rotate(-90 250.9 85.8)">1</text>
<text x="120.4" y="91.5" transform="rotate(-90 120.4 91.5)">41</text>
<text x="122.9" y="91.5" transform="rotate(-90 122.9 91.5)">42</text>
<text x="125.5" y="91.5" transform="rotate(-90 125.5 91.5)">43</text>
<text x="250.9" y="96" transform="rotate(-90 250.9 96)">2</text>
<text x="164.8" y="113.7" transform="rotate(-90 164.8 113.7)">1</text>
<text x="41.7" y="116.3" transform="rotate(-90 41.7 116.3)">1</text>
<text x="83.6" y="116.3" transform="rotate(-90 83.6 116.3)">1</text>
<text x="124.2" y="115" transform="rotate(-90 124.2 115)">1</text>
<text x="41.7" y="123.9" transform="rotate(-90 41.7 123.9)">2</text>
<text x="83.6" y="123.9" transform="rotate(-90 83.6 123.9)">2</text>
<text x="124.2" y="122.6" transform="rotate(-90 124.2 122.6)">2</text>
<text x="164.8" y="121.4" transform="rotate(-90 164.8 121.4)">2</text>
<text x="159.8" y="162" transform="rotate(-90 159.8 162)">1</text>
<text x="36.6" y="164.5" transform="rotate(-90 36.6 164.5)">1</text>
<text x="78.5" y="164.5" transform="rotate(-90 78.5 164.5)">1</text>
<text x="119.1" y="163.3" transform="rotate(-90 119.1 163.3)">1</text>
<text x="36.6" y="172.2" transform="rotate(-90 36.6 172.2)">2</text>
<text x="78.5" y="172.2" transform="rotate(-90 78.5 172.2)">2</text>
<text x="119.1" y="170.9" transform="rotate(-90 119.1 170.9)">2</text>
<text x="159.8" y="169.6" transform="rotate(-90 159.8 169.6)">2</text>
</g>
</svg>
